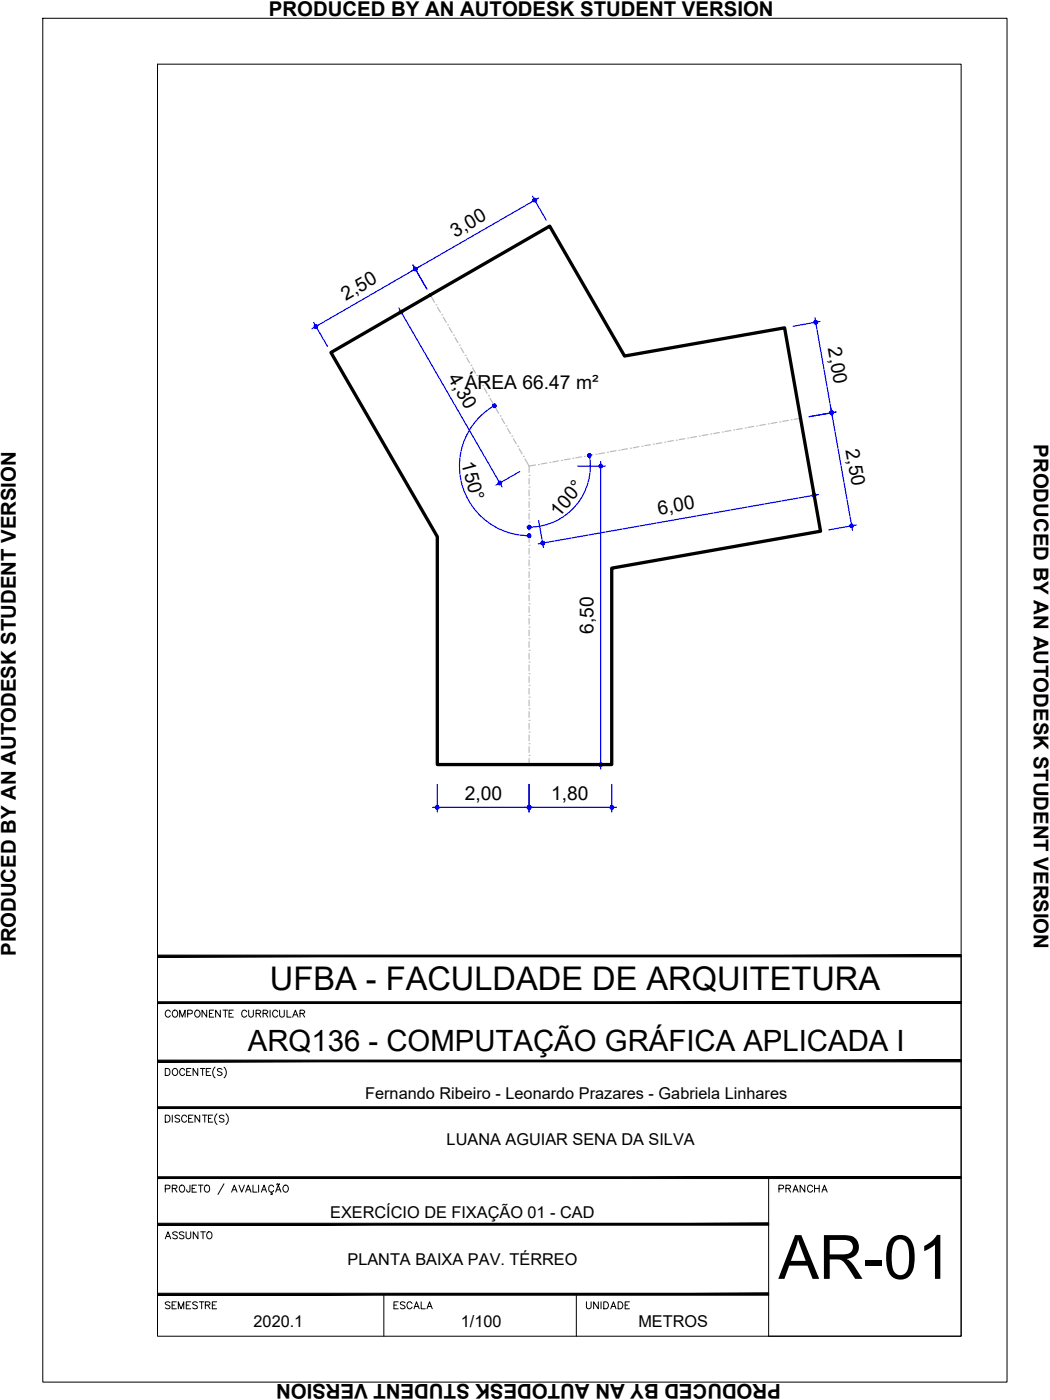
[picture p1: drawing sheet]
<svg xmlns="http://www.w3.org/2000/svg" width="229mm" height="305mm" viewBox="0 0 229 305" stroke-linecap="round" stroke-linejoin="round" font-family="sans-serif">
<!-- layer: ARQ_EIXO CINZA 04 -->
<g fill="none" stroke="#bababa" stroke-width=".25">
<path d="M93.7 64.2l.9 1.6M94.9 66.4h.1M95.2 66.9l.7 1.1M96.2 68.5h.1M96.5 69.1l.7 1.1M97.5 70.7h.1M97.8 71.3l.6 1.1M98.7 72.9h.1M99.1 73.5l.6 1.1M100 75.1h.1M100.3 75.7l.7 1.1M101.3 77.3h.1"/>
<path d="M101.6 77.9l.6 1.1M102.5 79.5h.1M102.9 80.1l.6 1.1M103.8 81.7h.1M104.1 82.3l.7 1.1M105.1 83.9h.1M105.4 84.5l.6 1.1M106.3 86.1h.1M106.7 86.7l.6 1.1M107.6 88.3h.1M107.9 88.9l.7 1.1M108.9 90.6h.1"/>
<path d="M109.2 91.1l.7 1.1M110.2 92.8h.1M110.5 93.3l.6 1.1M111.4 95h.1M111.8 95.5l.6 1.1M112.7 97.2h.1M113 97.7l.7 1.1M114 99.4h.1M114.3 99.9l.9 1.6M124.1 99.9l-1.2 .2M124.7 99.8h.1M126.6 99.4l-1.3 .3"/>
<path d="M127.2 99.4h.1M129.1 99l-1.3 .2M129.8 98.9h.1M131.6 98.6l-1.3 .2M132.2 98.5h.1M134.1 98.1l-1.3 .2M134.7 98h.1M136.6 97.7l-1.3 .2M137.2 97.6h.1M139.1 97.2l-1.2 .3M139.7 97.2h.1M141.6 96.8l-1.2 .2"/>
<path d="M142.2 96.7h.1M144.1 96.4l-1.2 .2M144.7 96.3h.1M146.6 95.9l-1.2 .2M147.2 95.8h.1M149.1 95.5l-1.2 .2M149.7 95.4h.1M151.6 95l-1.2 .3M152.2 95h.1M154.1 94.6l-1.2 .2M154.7 94.5h.1M156.6 94.1l-1.2 .3"/>
<path d="M157.3 94.1h.1M159.1 93.7l-1.2 .2M159.8 93.6h.1M161.6 93.3l-1.2 .2M162.3 93.2h.1M164.1 92.8l-1.2 .2M164.8 92.8h.1M166.6 92.4l-1.2 .2M167.3 92.3h.1M169.1 91.9l-1.2 .3M169.8 91.9h.1M171.6 91.5l-1.2 .2"/>
<path d="M172.3 91.4h.1M174.3 91.1l-1.4 .2M115.2 118.7h.1M115.2 116.2h.1M115.2 113.7h.1M115.2 111.1h.1M115.2 108.6h.1M115.2 106h.1M115.2 103.5h.1M115.2 104.1v1.3M115.2 106.7v1.3M115.2 109.2v1.3"/>
<path d="M115.2 111.8v1.2M115.2 114.3v1.3M115.2 116.8v1.3M115.2 119.4v1.3M116.6 101.2l-1.4 .3v1.4M117.2 101.1h.1M119.1 100.8l-1.2 .2M119.7 100.7h.1M121.6 100.3l-1.2 .3M122.2 100.2h.1M115.2 139.1h.1M115.2 136.5h.1"/>
<path d="M115.2 134h.1M115.2 131.4h.1M115.2 128.9h.1M115.2 126.4h.1M115.2 123.8h.1M115.2 121.3h.1M115.2 121.9v1.3M115.2 124.5v1.2M115.2 127v1.3M115.2 129.5v1.3M115.2 132.1v1.3M115.2 134.6v1.3"/>
<path d="M115.2 137.2v1.2M115.2 139.7v1.3M115.2 159.4h.1M115.2 156.8h.1M115.2 154.3h.1M115.2 151.8h.1M115.2 149.2h.1M115.2 146.7h.1M115.2 144.1h.1M115.2 141.6h.1M115.2 142.2v1.3M115.2 144.8v1.3"/>
<path d="M115.2 147.3v1.3M115.2 149.9v1.2M115.2 152.4v1.3M115.2 154.9v1.3M115.2 157.5v1.3M115.2 164.5h.1M115.2 161.9h.1M115.2 160v1.3M115.2 162.6v1.2M115.2 165.1v1.4"/>
</g>
<!-- layer: COTA AZUL -->
<g fill="none" stroke="#00f" stroke-width=".25">
<path d="M89.9 57.7l3 5.2M91.3 58.1l-23.4 13.5M115.9 42.7l3 5.2M117.3 43.1l-27.7 16M68.3 70.2l3 5.2M86.8 67.1l22.5 38.9M91.7 65.4l-5.3 3M177.4 69.2l8.2 46.2M178.6 70l-5.9 1M107.6 88.3a15.2 15.2 0 0 0-7 17.1 15.2 15.2 0 0 0 14.6 11.2M128.3 99.1a13.3 13.3 0 0 1-13.1 15.7M182 89.7l-5.9 1"/>
<path d="M113.2 102.7l-5.3 3M117.3 113.3l1 5.9M125.8 101.5h6M130.8 100.5v67M176.4 102.9l1 5.9M178.2 107.7l-61 10.7M186.4 114.3l-5.9 1.1M94.2 175.8h40M95.2 170.8v6M115.2 170.8v6M125.8 166.5h6M133.2 170.8v6"/>
</g>
<!-- layer: 0 -->
<g fill="#00f" stroke="#00f" stroke-width=".22">
<path d="M87.1 67.6l-.1 .1 .3 .2zM87 67.7l.3 .2h-.3zM87 67.9v.2l.3-.2z"/>
<path d="M87 68.1l.1 .1 .2-.3zM87.3 67.9v.4l-.2-.1zM87.3 67.9v.4l.2-.1z"/>
<path d="M87.3 67.9l.2 .3 .1-.1zM87.3 67.9h.4l-.1 .2zM87.3 67.9h.4l-.1-.2z"/>
<path d="M87.5 67.6l-.2 .3 .3-.2zM87.3 67.6h.2l-.2 .3zM87.1 67.6l.2 .3v-.3z"/>
<path d="M108.8 105.2l.2 .3 .1-.2zM108.8 105.2h.4l-.1 .1zM108.8 105.2h.4l-.1-.2z"/>
<path d="M109 104.8l-.2 .4 .3-.2zM108.8 104.8h.2l-.2 .4zM108.6 104.8l.2 .4v-.4z"/>
<path d="M108.6 104.8l-.1 .2 .3 .2zM108.5 105l.3 .2h-.3zM108.5 105.2v.1l.3-.1z"/>
<path d="M108.5 105.3l.1 .2 .2-.3zM108.8 105.2v.3h-.2zM108.8 105.2v.3h.2z"/>
<path d="M130.6 101.1l.2 .4v-.4zM130.6 101.1l.2 .4-.3-.2zM130.5 101.3l-.1 .2h.4z"/>
<path d="M130.4 101.5l.1 .1 .3-.1zM130.5 101.6l.3-.1-.2 .3zM130.8 101.5l-.2 .3 .2 .1z"/>
<path d="M130.8 101.5v.4l.2-.1zM130.8 101.5l.3 .1-.1 .2zM130.8 101.5l.3 .1v-.1z"/>
<path d="M130.8 101.5h.3v-.2zM131 101.1l.1 .2-.3 .2zM130.8 101.1v.4l.2-.4z"/>
<path d="M130.8 166.5v.3h.2zM130.8 166.5l.3 .2-.1 .1zM130.8 166.5l.3 .2v-.2z"/>
<path d="M130.8 166.5h.3v-.2zM131 166.2l.1 .1-.3 .2zM130.8 166.1v.4l.2-.3z"/>
<path d="M130.6 166.2l.2 .3v-.4zM130.6 166.2l.2 .3-.3-.2zM130.5 166.3l-.1 .2h.4z"/>
<path d="M130.4 166.5l.1 .2 .3-.2zM130.5 166.7l.3-.2-.2 .3zM130.8 166.5l-.2 .3h.2z"/>
<path d="M117.8 118.3l.1 .2 .3-.3zM117.9 118.5l.3-.3-.2 .4zM118.2 118.2l-.2 .4h.2z"/>
<path d="M118.2 118.2v.4l.2-.1zM118.2 118.2l.3 .2-.1 .1zM118.2 118.2l.3 .2v-.2z"/>
<path d="M118.2 118.2h.3l-.1-.2zM118.3 117.9l.1 .1-.2 .2zM118.1 117.9l.1 .3 .1-.3z"/>
<path d="M117.9 117.9l.3 .3-.1-.3zM117.9 117.9l.3 .3-.4-.1zM117.8 118.1v.2l.4-.1z"/>
<path d="M177.2 107.8l.4-.1-.1-.1zM177.4 107.4l.1 .2-.3 .2zM177.2 107.4v.4l.2-.4z"/>
<path d="M177 107.5l.2 .3v-.4zM177 107.5l.2 .3-.3-.1zM176.9 107.7v.2l.3-.1z"/>
<path d="M176.9 107.9l.1 .1 .2-.2zM177 108l.2-.2-.1 .4zM177.2 107.8l-.1 .4h.2z"/>
<path d="M177.2 107.8l.1 .4 .2-.1zM177.2 107.8l.4 .2-.1 .1zM177.2 107.8l.4 .2v-.3z"/>
<path d="M177.3 69.9l.3 .2-.1-.3zM177.3 69.9l.3 .2-.4-.1zM177.2 70v.2l.4-.1z"/>
<path d="M177.2 70.2l.1 .2 .3-.3zM177.3 70.4l.3-.3-.1 .4zM177.6 70.1l-.1 .4h.2z"/>
<path d="M177.6 70.1l.1 .4 .1-.1zM177.6 70.1l.3 .2-.1 .1zM177.6 70.1l.3 .2 .1-.2z"/>
<path d="M177.6 70.1h.4l-.1-.2zM177.7 69.8l.2 .1-.3 .2zM177.5 69.8l.1 .3 .1-.3z"/>
<path d="M181.1 89.9v.3l.2-.1zM181.1 89.9l.3 .1-.1 .1zM181.1 89.9l.3 .1v-.2z"/>
<path d="M181.1 89.9l.3-.1v-.2zM181.2 89.5l.2 .1-.3 .3zM181 89.5l.1 .4 .1-.4z"/>
<path d="M180.8 89.6l.3 .3-.1-.4zM180.8 89.6l.3 .3-.4-.2zM180.7 89.7v.2h.4z"/>
<path d="M180.7 89.9l.1 .2 .3-.2zM180.8 90.1l.3-.2-.2 .3zM181.1 89.9l-.2 .3h.2z"/>
<path d="M180.8 89.6l.3 .3-.1-.4zM180.8 89.6l.3 .3-.4-.2zM180.7 89.7v.2h.4z"/>
<path d="M180.7 89.9l.1 .2 .3-.2zM180.8 90.1l.3-.2-.2 .3zM181.1 89.9l-.2 .3h.2z"/>
<path d="M181.1 89.9v.3l.2-.1zM181.1 89.9l.3 .1-.1 .1zM181.1 89.9l.3 .1v-.2z"/>
<path d="M181.1 89.9l.3-.1v-.2zM181.2 89.5l.2 .1-.3 .3zM181 89.5l.1 .4 .1-.4z"/>
<path d="M185.4 114.5l.1 .4 .1-.1zM185.4 114.5l.4 .1-.2 .2zM185.4 114.5l.4 .1v-.2z"/>
<path d="M185.4 114.5l.4-.1-.1-.1zM185.5 114.1l.2 .2-.3 .2zM185.3 114.1l.1 .4 .1-.4z"/>
<path d="M185.2 114.2l.2 .3-.1-.4zM185.2 114.2l.2 .3-.4-.2zM185 114.3v.3l.4-.1z"/>
<path d="M185 114.6l.1 .1 .3-.2zM185.1 114.7l.3-.2-.1 .4zM185.4 114.5l-.1 .4h.2z"/>
<path d="M90.6 58.3l-.2 .3 .4-.2zM90.4 58.2l.2 .1-.2 .3zM90.3 58.3l.1 .3v-.4z"/>
<path d="M90.1 58.4l.3 .2-.1-.3zM90.1 58.4l.3 .2h-.4zM90 58.6l.1 .2 .3-.2z"/>
<path d="M90.1 58.8l.2 .1 .1-.3zM90.4 58.6v.3h-.1zM90.4 58.6v.3h.2z"/>
<path d="M90.4 58.6l.2 .3 .2-.1zM90.4 58.6h.4v.2zM90.4 58.6h.4v-.2z"/>
<path d="M68.5 71.2l.1 .2 .2-.3zM68.8 71.1v.4l-.2-.1zM68.8 71.1v.4l.2-.1z"/>
<path d="M68.8 71.1l.2 .3 .1-.2zM68.8 71.1h.3v.1zM68.8 71.1h.3v-.2z"/>
<path d="M69 70.7l-.2 .4 .3-.2zM68.8 70.7h.2l-.2 .4zM68.6 70.7l.2 .4v-.4z"/>
<path d="M68.6 70.7l-.1 .2 .3 .2zM68.5 70.9l.3 .2h-.4zM68.4 71.1l.1 .1 .3-.1z"/>
<path d="M90.1 58.8l.2 .1 .1-.3zM90.4 58.6v.3h-.1zM90.4 58.6v.3h.2z"/>
<path d="M90.4 58.6l.2 .3 .2-.1zM90.4 58.6h.4v.2zM90.4 58.6h.4v-.2z"/>
<path d="M90.6 58.3l-.2 .3 .4-.2zM90.4 58.2l.2 .1-.2 .3zM90.3 58.3l.1 .3v-.4z"/>
<path d="M90.1 58.4l.3 .2-.1-.3zM90.1 58.4l.3 .2h-.4zM90 58.6l.1 .2 .3-.2z"/>
<path d="M116.6 43.3l-.2 .3 .3-.2zM116.4 43.2l.2 .1-.2 .3zM116.2 43.3l.2 .3v-.4z"/>
<path d="M116.2 43.3l-.1 .1 .3 .2zM116.1 43.4l.3 .2h-.4zM116 43.6l.1 .2 .3-.2z"/>
<path d="M116.1 43.8l.1 .1 .2-.3zM116.4 43.6v.3h-.2zM116.4 43.6v.3h.2z"/>
<path d="M116.4 43.6l.2 .3 .1-.1zM116.4 43.6h.4l-.1 .2zM116.4 43.6h.4l-.1-.2z"/>
<path d="M115.2 175.8h.4l-.1-.2zM115.4 175.4l.1 .2-.3 .2zM115.2 175.4v.4l.2-.4z"/>
<path d="M115 175.4l.2 .4v-.4zM115 175.4l.2 .4-.3-.2zM114.9 175.6l-.1 .2h.4z"/>
<path d="M114.8 175.8l.1 .2 .3-.2zM114.9 176l.3-.2-.2 .3zM115.2 175.8l-.2 .3h.2z"/>
<path d="M115.2 175.8v.3h.2zM115.2 175.8l.3 .2-.1 .1zM115.2 175.8l.3 .2 .1-.2z"/>
<path d="M94.8 175.8l.1 .2 .3-.2zM94.9 176l.3-.2-.2 .3zM95.2 175.8l-.2 .3h.2z"/>
<path d="M95.2 175.8v.3h.2zM95.2 175.8l.3 .2-.1 .1zM95.2 175.8l.3 .2 .1-.2z"/>
<path d="M95.2 175.8h.4l-.1-.2zM95.4 175.4l.1 .2-.3 .2zM95.2 175.4v.4l.2-.4z"/>
<path d="M95 175.4l.2 .4v-.4zM95 175.4l.2 .4-.3-.2zM94.9 175.6l-.1 .2h.4z"/>
<path d="M133.2 175.8h.4l-.1-.2zM133.4 175.4l.1 .2-.3 .2zM133.2 175.4v.4l.2-.4z"/>
<path d="M133 175.4l.2 .4v-.4zM133 175.4l.2 .4-.3-.2zM132.9 175.6l-.1 .2h.4z"/>
<path d="M132.8 175.8l.1 .2 .3-.2zM132.9 176l.3-.2-.2 .3zM133.2 175.8l-.2 .3h.2z"/>
<path d="M133.2 175.8v.3h.2zM133.2 175.8l.3 .2-.1 .1zM133.2 175.8l.3 .2 .1-.2z"/>
<path d="M114.8 175.8l.1 .2 .3-.2zM114.9 176l.3-.2-.2 .3zM115.2 175.8l-.2 .3h.2z"/>
<path d="M115.2 175.8v.3h.2zM115.2 175.8l.3 .2-.1 .1zM115.2 175.8l.3 .2 .1-.2z"/>
<path d="M115.2 175.8h.4l-.1-.2zM115.4 175.4l.1 .2-.3 .2zM115.2 175.4v.4l.2-.4z"/>
<path d="M115 175.4l.2 .4v-.4zM115 175.4l.2 .4-.3-.2zM114.9 175.6l-.1 .2h.4z"/>
<path d="M107.8 88l-.2 .3 .3-.1zM107.6 88h.2l-.2 .3zM107.4 88l.2 .3v-.3z"/>
<path d="M107.4 88l-.1 .2 .3 .1zM107.3 88.2l.3 .1h-.4zM107.2 88.3l.1 .2 .3-.2z"/>
<path d="M107.3 88.5l.1 .2 .2-.4zM107.6 88.3v.4h-.2zM107.6 88.3v.4h.2z"/>
<path d="M107.6 88.3l.2 .4 .1-.2zM107.6 88.3h.4l-.1 .2zM107.6 88.3h.4l-.1-.1z"/>
<path d="M115.2 116.6h.4l-.1-.1zM115.4 116.3l.1 .2-.3 .1zM115.2 116.2v.4l.2-.3z"/>
<path d="M115 116.3l.2 .3v-.4zM115 116.3l.2 .3-.3-.1zM114.9 116.5l-.1 .1h.4z"/>
<path d="M114.8 116.6l.1 .2 .3-.2zM114.9 116.8l.3-.2-.2 .4zM115.2 116.6l-.2 .4h.2z"/>
<path d="M115.2 116.6v.4h.2zM115.2 116.6l.3 .2-.1 .2zM115.2 116.6l.3 .2 .1-.2z"/>
<path d="M114.8 114.8l.1 .2 .3-.2zM114.9 115l.3-.2-.2 .3zM115.2 114.8l-.2 .3h.2z"/>
<path d="M115.2 114.8v.3h.2zM115.2 114.8l.3 .2-.1 .1zM115.2 114.8l.3 .2 .1-.2z"/>
<path d="M115.2 114.8h.4l-.1-.2zM115.4 114.5l.1 .1-.3 .2zM115.2 114.4v.4l.2-.3z"/>
<path d="M115 114.5l.2 .3v-.4zM114.9 114.6l.1-.1 .2 .3zM114.9 114.6l-.1 .2h.4z"/>
<path d="M128.1 98.9l.2 .2-.1-.3zM128.1 98.9l.2 .2-.4-.1zM127.9 99v.2l.4-.1z"/>
<path d="M127.9 99.2l.1 .2 .3-.3zM128 99.4l.3-.3-.1 .4zM128.3 99.1l-.1 .4h.2z"/>
<path d="M128.3 99.1l.1 .4 .1-.1zM128.3 99.1l.4 .2-.2 .1zM128.3 99.1l.4 .2v-.2z"/>
<path d="M128.3 99.1h.4l-.1-.2zM128.4 98.8l.2 .1-.3 .2zM128.2 98.8l.1 .3 .1-.3z"/>
</g>
<path d="M72.1 76.8l47.6-27.6 16.3 28.3 34.8-6.1 7.8 44.3-45.4 8v42.8h-38v-49.7z" fill="none" stroke="#000" stroke-width=".72"/>
<!-- layer: MRG_EXTERNA -->
<path d="M9.3 4h209.9v296.9h-209.9z" fill="none" stroke="#000" stroke-width=".22"/>
<!-- layer: MRG_INTERNA -->
<path d="M34.3 14h175v276.9h-175z" fill="none" stroke="#000" stroke-width=".22"/>
<!-- layer: SIMB_01 -->
<g fill="#000" stroke="#000" stroke-width=".22">
<path d="M34.3 218.1v.4l175-.4zM34.3 218.5l175-.4v.4z"/>
<path d="M34.3 207.9v.4l175-.4zM34.3 208.3l175-.4v.4z"/>
<path d="M34.3 230.8v.4l175-.4zM34.3 231.2l175-.4v.4z"/>
<path d="M34.3 256.2v.4l175-.4zM34.3 256.6l175-.4v.4z"/>
<path d="M34.3 241v.3l175-.3zM34.3 241.3l175-.3v.3z"/>
<path d="M34.3 266.3v.4l133-.4zM34.3 266.7l133-.4v.4z"/>
<path d="M34.3 282h133v-.4zM34.3 281.6h133l-133 .4z"/>
</g>
<g fill="none" stroke="#000" stroke-width=".22">
<path d="M45 219.9v1.5l-1-1.5v1.5M46.5 219.9h-.9v1.5h.9M48 219.9v1.5l-1.1-1.5v1.5M48.6 219.9h1M49.1 219.9v1.5M50.8 219.9h-.9v1.5h.9M54.1 219.9v1.1l.5 .4h.3l.3-.4v-1.1M58.8 219.9v1.5M60.9 219.9v1.1l.4 .4 .5-.2 .1-1.3M62.5 219.9v1.5h.9M209.3 208.1v82.8h-42v-34.5M36 232.6h.5a.82 .82 0 0 1 .5 .8 .82 .82 0 0 1-.5 .7h-.5z"/>
<path d="M37.1 220.3a.56 .56 0 0 0-.7-.4 .56 .56 0 0 0-.4 .6 .63 .63 0 0 0 .2 .8 .63 .63 0 0 0 .9-.2M37.7 220.1a.72 .72 0 0 1 1 .2 .72 .72 0 0 1-.3 1.1 .72 .72 0 0 1-.9-.4 .72 .72 0 0 1 .2-.9zM37.7 232.8a.72 .72 0 0 1 1 .2 .72 .72 0 0 1-.3 1.1 .72 .72 0 0 1-.9-.4 .72 .72 0 0 1 .2-.9zM39.1 221.4v-1.5l.6 1.5 .6-1.5v1.5M40.2 233a.56 .56 0 0 0-.6-.4 .56 .56 0 0 0-.5 .6 .63 .63 0 0 0 .3 .8 .63 .63 0 0 0 .8-.2M40.6 233.3h.6M40.9 220.7l.9-.1v-.5l-.3-.2h-.6v1.5M41.6 232.6h-1v1.5h1M42.7 220a.71 .71 0 0 1 .9 .7 .71 .71 0 0 1-.9 .7l-.3-.5v-.4zM43.1 232.6v1.5l-1.1-1.5v1.5M43.6 232.6h1M44.1 232.6v1.5"/>
<path d="M44.9 233.3h.6M45.6 220.6h.5M45.9 232.6h-1v1.5h1M46.8 232.3a1.57 1.57 0 0 0 0 2.4M48.3 232.8l-.3-.2-.7 .2 .2 .4 .5 .2 .3 .3v.2l-.3 .2-.7-.2M48.8 232.3a1.57 1.57 0 0 1 0 2.4M49.9 220.6h.5M53.7 220.3a.56 .56 0 0 0-.6-.4 .56 .56 0 0 0-.5 .6 .63 .63 0 0 0 .3 .8 .63 .63 0 0 0 .8-.2M55.8 220.6h.8l.2-.4-.4-.3h-.6v1.5M56.3 220.6l.5 .8M57.3 220.6h.8l.2-.4-.4-.3h-.6v1.5M57.8 220.6l.5 .8"/>
<path d="M60.5 220.3a.56 .56 0 0 0-.7-.4 .56 .56 0 0 0-.4 .6 .63 .63 0 0 0 .2 .8 .63 .63 0 0 0 .9-.2M63.7 221.4l.6-1.5 .6 1.5M63.9 220.9h.7M65.3 220.6h.9l.1-.4-.3-.3h-.7v1.5M65.8 220.6l.5 .8M36 242.8h.5a.82 .82 0 0 1 .5 .7 .82 .82 0 0 1-.5 .8h-.5zM36 258.8l.9-.1 .1-.6-1-.1v1.5M37.5 258.7l1-.1v-.5l-1-.1v1.5M37.5 242.8v1.5M38 258.7l.5 .8M39.1 243l-.3-.2-.7 .2 .2 .4 .7 .3 .1 .2v.2l-.3 .2-.7-.2M39.2 258.2a.72 .72 0 0 1 1 .2 .72 .72 0 0 1-.3 1.1 .72 .72 0 0 1-.9-.4 .72 .72 0 0 1 .2-.9z"/>
<path d="M40.6 243.2a.56 .56 0 0 0-.6-.4 .56 .56 0 0 0-.5 .6 .63 .63 0 0 0 .3 .8 .63 .63 0 0 0 .8-.2M41.1 243.5h.6M41.4 258l-.1 1.4-.4 .1-.2-.1-.1-.4M41.8 258.7h.6M42 242.8h-.9v1.5h.9M42.8 258h-1v1.5h1M43.2 258h1M43.5 242.8v1.5l-1-1.5v1.5M43.7 258v1.5M44.1 242.8h1M44.6 242.8v1.5M44.6 258.2a.63 .63 0 0 1 .8-.1 .63 .63 0 0 1 .2 .9 .57 .57 0 0 1-.5 .6 .57 .57 0 0 1-.6-.6z"/>
<path d="M45.4 243.5h.5M46.3 242.8h-.9v1.5h.9M47.2 242.5a1.57 1.57 0 0 0 0 2.3M48.8 243l-.4-.2-.6 .2 .1 .4 .7 .3 .2 .2v.2l-.4 .2-.6-.2M48.8 257.7l-1.3 2.4M49.2 242.5a1.57 1.57 0 0 1 0 2.3M50.4 259.5l.6-1.5 .6 1.5M50.7 259h.7M52 258l.6 1.5 .6-1.5M53.5 259.5l.6-1.5 .6 1.5M53.7 259h.7M55.1 258v1.5h.9"/>
<path d="M56.3 258v1.5M56.9 259.5l.6-1.5 .5 1.5M57.1 259h.7M59.1 259.5v.3l.2 .2h-.4M59.6 258.4a.6 .6 0 0 0-.9-.3 .6 .6 0 0 0-.2 .9 .54 .54 0 0 0 .4 .5 .54 .54 0 0 0 .7-.3M60 259.5l.6-1.5 .6 1.5M60.2 259h.8M60.3 257.8l-.1 .1M60.3 257.8h.2M60.5 257.8l.1 .1M60.6 257.9h.2M60.9 257.7l-.1 .2"/>
<path d="M61.8 258.2a.72 .72 0 0 1 1 .2 .72 .72 0 0 1-.3 1.1 .72 .72 0 0 1-.9-.4 .72 .72 0 0 1 .2-.9zM83.6 281.8v9.1M125.5 281.8v9.1"/>
</g>
<text font-size="13.3" x="169.5" y="278.4">AR-01</text>
<text font-size="7.1" x="58.8" y="215.6">UFBA - FACULDADE DE ARQUITETURA</text>
<text font-size="6.4" x="54" y="228.9">ARQ136 - COMPUTAÇÃO GRÁFICA APLICADA I</text>
<g font-size="4.4">
<text x="58.5" y="3.6">PRODUCED BY AN AUTODESK STUDENT VERSION</text>
<text x="225.1" y="96.7" transform="rotate(90 225.1 96.7)">PRODUCED BY AN AUTODESK STUDENT VERSION</text>
<text x="3.5" y="208.2" transform="rotate(-90 3.5 208.2)">PRODUCED BY AN AUTODESK STUDENT VERSION</text>
<text x="168.3" y="260.7">PRANCHA</text>
<text x="34.9" y="270.9">ASSUNTO</text>
<text x="34.9" y="286.1">SEMESTRE</text>
<text x="84.7" y="286.1">ESCALA</text>
<text x="126.3" y="286.1">UNIDADE</text>
<text x="170" y="301.3" transform="rotate(-180 170 301.3)">PRODUCED BY AN AUTODESK STUDENT VERSION</text>
</g>
<g font-size="4.2">
<text x="99.1" y="51.7" transform="rotate(-30 99.1 51.7)">3,00</text>
<text x="75.3" y="65.4" transform="rotate(-30 75.3 65.4)">2,50</text>
<text x="180.2" y="75.8" transform="rotate(80 180.2 75.8)">2,00</text>
<text x="97.5" y="82.3" transform="rotate(60 97.5 82.3)">4,30</text>
<text x="101.2" y="84.7">ÁREA 66.47 m²</text>
<text x="100.4" y="100.8" transform="rotate(75 100.4 100.8)">150°</text>
<text x="184.1" y="97.9" transform="rotate(80 184.1 97.9)">2,50</text>
<text x="121.8" y="112.7" transform="rotate(-50 121.8 112.7)">100°</text>
<text x="143.4" y="112.1" transform="rotate(-10 143.4 112.1)">6,00</text>
<text x="129.2" y="138" transform="rotate(-90 129.2 138)">6,50</text>
<text x="101.2" y="174.2">2,00</text>
<text x="120" y="174.2">1,80</text>
</g>
<g font-size="3.5">
<text x="79.5" y="239.3">Fernando Ribeiro - Leonardo Prazares - Gabriela Linhares</text>
<text x="97.2" y="249.3">LUANA AGUIAR SENA DA SILVA</text>
<text x="71.9" y="265.2">EXERCÍCIO DE FIXAÇÃO 01 - CAD</text>
<text x="75.6" y="275.4">PLANTA BAIXA PAV. TÉRREO</text>
<text x="55.2" y="289">2020.1</text>
<text x="100.3" y="289">1/100</text>
<text x="139" y="289">METROS</text>
</g>
</svg>
